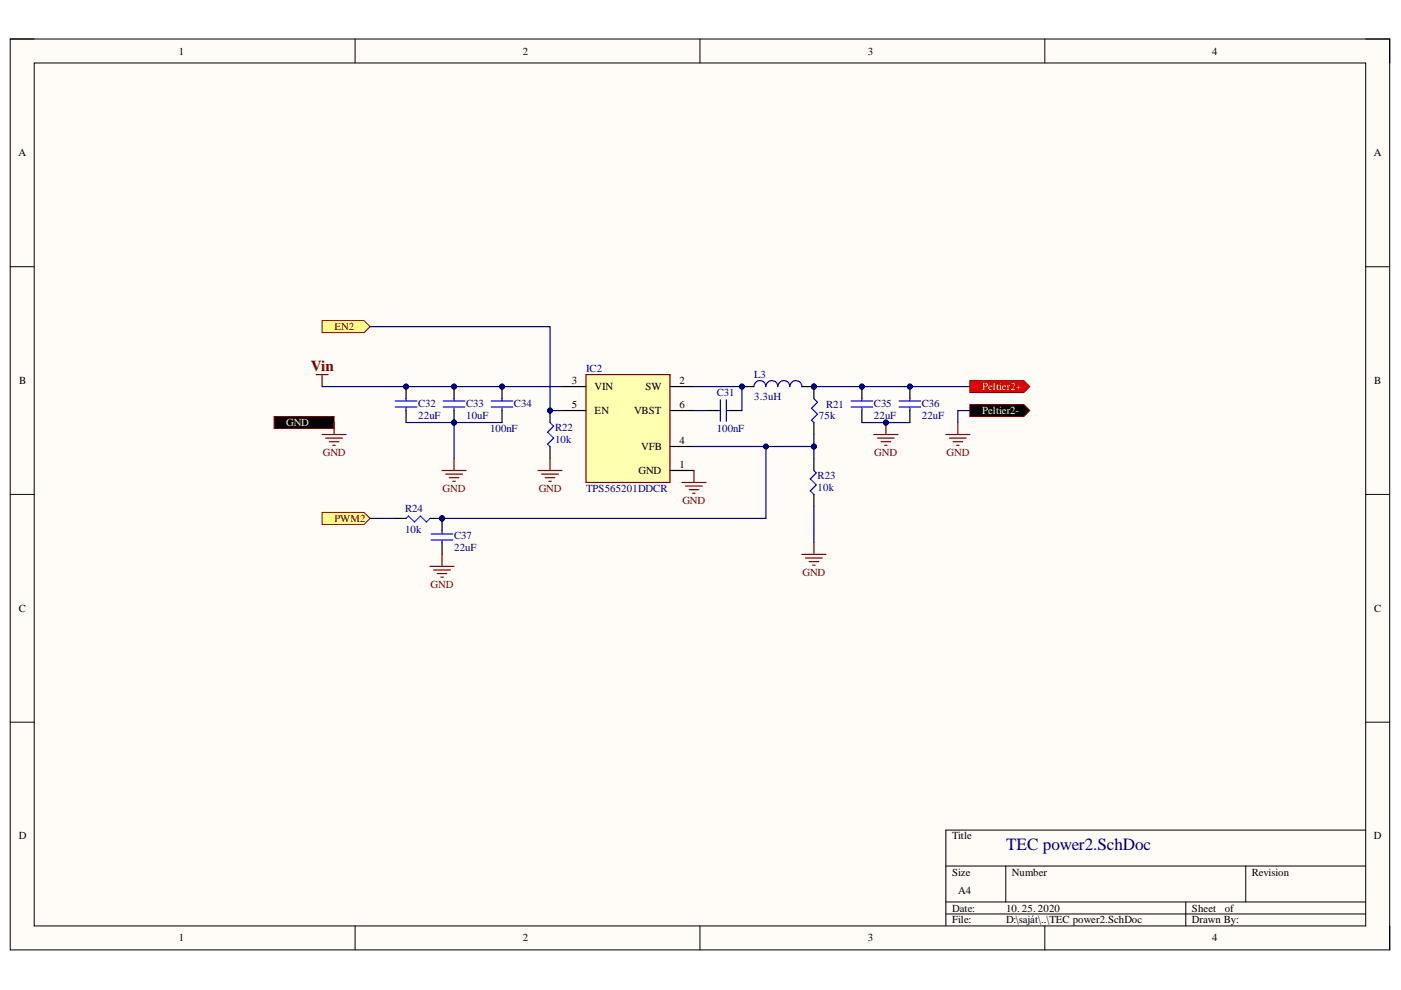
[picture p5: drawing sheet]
<svg xmlns="http://www.w3.org/2000/svg" width="297mm" height="210mm" viewBox="0 0 297 210" stroke-linecap="round" stroke-linejoin="round" font-family="sans-serif">
<path d="M2.2 8.3h292.4v193.1h-292.4z" fill-rule="evenodd" fill="#fffcf8"/>
<path d="M2.2 8.3h292.4v193.1h-292.4z" fill="none" stroke="#000" stroke-width=".21"/>
<path d="M7.3 13.4h282.3v182.9h-282.3z" fill-rule="evenodd" fill="#fffcf8"/>
<g fill="none" stroke="#000" stroke-width=".21">
<path d="M2.2 8.3h5.1M7.3 13.4h282.3v182.9h-282.3zM75.3 8.3v5M148.4 8.3v5M221.5 8.3v5.1M289.6 8.3h5v5.1M2.2 56.6h5.1M289.6 56.6h5M2.2 104.8h5.1M289.6 104.8h5M2.2 153.1h5.1M289.6 153.1h5"/>
<path d="M289.6 176h-89.1v20.3M75.3 196.3v5.1M148.4 196.3v5.1M200.5 183.6h89.1M200.5 191.2h89.1M200.5 193.8h89.1M213.3 183.6v7.6M221.5 196.3v5.1M251.4 191.2v5.1M264.1 183.6v7.6M294.6 196.3v5.1"/>
</g>
<path d="M124.2 79.4h17.8v22.9h-17.8z" fill-rule="evenodd" fill="#ffffb0"/>
<path d="M124.2 79.4h17.8v22.9h-17.8z" fill="none" stroke="#800000" stroke-width=".25"/>
<path d="M119.2 82h5M119.2 87h5M142 99.8h5.1M142 82h5.1M142 87h5.1M142 94.7h5.1" fill="none" stroke="#000" stroke-width=".25"/>
<circle cx="96.3" cy="82" r=".51" fill="#000080"/>
<circle cx="96.3" cy="82" r=".51" fill="none" stroke="#000080" stroke-width=".21"/>
<circle cx="96.3" cy="89.6" r=".51" fill="#000080"/>
<circle cx="96.3" cy="89.6" r=".51" fill="none" stroke="#000080" stroke-width=".21"/>
<path d="M94 86.3h4.6M94 85h4.6M96.3 84.5v.5M96.3 86.3v.7" fill="none" stroke="#00f" stroke-width=".25"/>
<path d="M96.3 82v2.5" fill="none" stroke="#000" stroke-width=".25"/>
<circle cx="96.3" cy="82" r=".51" fill="#000080"/>
<circle cx="96.3" cy="82" r=".51" fill="none" stroke="#000080" stroke-width=".21"/>
<path d="M96.3 87v2.6" fill="none" stroke="#000" stroke-width=".25"/>
<circle cx="96.3" cy="89.6" r=".51" fill="#000080"/>
<circle cx="96.3" cy="89.6" r=".51" fill="none" stroke="#000080" stroke-width=".21"/>
<circle cx="86.1" cy="82" r=".51" fill="#000080"/>
<circle cx="86.1" cy="82" r=".51" fill="none" stroke="#000080" stroke-width=".21"/>
<path d="M83.8 86.3h4.6M83.8 85h4.6M86.1 84.5v.5M86.1 86.3v.7" fill="none" stroke="#00f" stroke-width=".25"/>
<path d="M86.1 82v2.5" fill="none" stroke="#000" stroke-width=".25"/>
<circle cx="86.1" cy="82" r=".51" fill="#000080"/>
<circle cx="86.1" cy="82" r=".51" fill="none" stroke="#000080" stroke-width=".21"/>
<path d="M86.1 87v2.6" fill="none" stroke="#000" stroke-width=".25"/>
<circle cx="106.4" cy="82" r=".51" fill="#000080"/>
<circle cx="106.4" cy="82" r=".51" fill="none" stroke="#000080" stroke-width=".21"/>
<path d="M104.2 86.3h4.5M104.2 85h4.5M106.4 84.5v.5M106.4 86.3v.7" fill="none" stroke="#00f" stroke-width=".25"/>
<path d="M106.4 82v2.5" fill="none" stroke="#000" stroke-width=".25"/>
<circle cx="106.4" cy="82" r=".51" fill="#000080"/>
<circle cx="106.4" cy="82" r=".51" fill="none" stroke="#000080" stroke-width=".21"/>
<path d="M106.4 87v2.6" fill="none" stroke="#000" stroke-width=".25"/>
<path d="M67 79.4h2.6M68.3 79.4v2.6M93.7 99.8h5.1M96.3 97.2v2.6M94.5 100.5h3.5M95.3 101.3h2M96 102h.5" fill="none" stroke="#800000" stroke-width=".25"/>
<circle cx="116.6" cy="87" r=".51" fill="#000080"/>
<circle cx="116.6" cy="87" r=".51" fill="none" stroke="#000080" stroke-width=".21"/>
<path d="M116.6 87v2.6M116.6 94.7v2.5" fill="none" stroke="#000" stroke-width=".25"/>
<circle cx="116.6" cy="87" r=".51" fill="#000080"/>
<circle cx="116.6" cy="87" r=".51" fill="none" stroke="#000080" stroke-width=".21"/>
<path d="M116.6 89.6l.8 .7-1.3 1.3 1.3 1.3-1.3 1.3 .5 .5" fill="none" stroke="#00f" stroke-width=".25"/>
<path d="M114.1 99.8h5.1M116.6 97.2v2.6M114.8 100.5h3.6M115.6 101.3h2M116.4 102h.5" fill="none" stroke="#800000" stroke-width=".25"/>
<circle cx="157.3" cy="82" r=".51" fill="#000080"/>
<circle cx="157.3" cy="82" r=".51" fill="none" stroke="#000080" stroke-width=".21"/>
<circle cx="172.6" cy="82" r=".51" fill="#000080"/>
<circle cx="172.6" cy="82" r=".51" fill="none" stroke="#000080" stroke-width=".21"/>
<path d="M157.3 82h2.5" fill="none" stroke="#000" stroke-width=".25"/>
<circle cx="157.3" cy="82" r=".51" fill="#000080"/>
<circle cx="157.3" cy="82" r=".51" fill="none" stroke="#000080" stroke-width=".21"/>
<path d="M170 82h2.6" fill="none" stroke="#000" stroke-width=".25"/>
<circle cx="172.6" cy="82" r=".51" fill="#000080"/>
<circle cx="172.6" cy="82" r=".51" fill="none" stroke="#000080" stroke-width=".21"/>
<path d="M152.2 87h.5M152.7 84.8v4.5M154 87h.8M154 84.8v4.5M159.8 82a1.27 1.27 0 0 1 1.3-1.3 1.27 1.27 0 0 1 1.3 1.3 1.27 1.27 0 0 1 1.3-1.3 1.27 1.27 0 0 1 1.2 1.3 1.27 1.27 0 0 1 1.3-1.3 1.27 1.27 0 0 1 1.3 1.3 1.27 1.27 0 0 1 1.2-1.3 1.27 1.27 0 0 1 1.3 1.3" fill="none" stroke="#00f" stroke-width=".25"/>
<path d="M149.7 87h2.5M154.8 87h2.5" fill="none" stroke="#000" stroke-width=".25"/>
<circle cx="182.7" cy="82" r=".51" fill="#000080"/>
<circle cx="182.7" cy="82" r=".51" fill="none" stroke="#000080" stroke-width=".21"/>
<path d="M180.4 86.3h4.6M180.4 85h4.6M182.7 84.5v.5M182.7 86.3v.7" fill="none" stroke="#00f" stroke-width=".25"/>
<path d="M182.7 82v2.5" fill="none" stroke="#000" stroke-width=".25"/>
<circle cx="182.7" cy="82" r=".51" fill="#000080"/>
<circle cx="182.7" cy="82" r=".51" fill="none" stroke="#000080" stroke-width=".21"/>
<path d="M182.7 87v2.6" fill="none" stroke="#000" stroke-width=".25"/>
<circle cx="192.9" cy="82" r=".51" fill="#000080"/>
<circle cx="192.9" cy="82" r=".51" fill="none" stroke="#000080" stroke-width=".21"/>
<path d="M190.6 86.3h4.6M190.6 85h4.6M192.9 84.5v.5M192.9 86.3v.7" fill="none" stroke="#00f" stroke-width=".25"/>
<path d="M192.9 82v2.5" fill="none" stroke="#000" stroke-width=".25"/>
<circle cx="192.9" cy="82" r=".51" fill="#000080"/>
<circle cx="192.9" cy="82" r=".51" fill="none" stroke="#000080" stroke-width=".21"/>
<path d="M192.9 87v2.6" fill="none" stroke="#000" stroke-width=".25"/>
<path d="M185.3 92.1h5.1M186 92.9h3.6M186.8 93.7h2M187.6 94.4h.5M187.8 89.6v2.5" fill="none" stroke="#800000" stroke-width=".25"/>
<circle cx="187.8" cy="89.6" r=".51" fill="#000080"/>
<circle cx="187.8" cy="89.6" r=".51" fill="none" stroke="#000080" stroke-width=".21"/>
<path d="M172.6 97.2v2.6M172.6 104.8v2.6" fill="none" stroke="#000" stroke-width=".25"/>
<path d="M172.6 99.8l.5 .5-1.3 1.2 1.3 1.3-1.3 1.3 .8 .7" fill="none" stroke="#00f" stroke-width=".25"/>
<path d="M170 117.5h5.1M170.8 118.3h3.5M171.6 119.1h2M172.3 119.8h.5M172.6 115v2.5" fill="none" stroke="#800000" stroke-width=".25"/>
<path d="M68.3 68h8.9l1.3 1.3-1.3 1.2h-8.9z" fill-rule="evenodd" fill="#ffff80"/>
<path d="M68.3 68h8.9l1.3 1.3-1.3 1.2h-8.9z" fill="none" stroke="#800000" stroke-width=".21"/>
<circle cx="93.7" cy="109.9" r=".51" fill="#000080"/>
<circle cx="93.7" cy="109.9" r=".51" fill="none" stroke="#000080" stroke-width=".21"/>
<path d="M83.5 109.9h2.6M91.2 109.9h2.5" fill="none" stroke="#000" stroke-width=".25"/>
<circle cx="93.7" cy="109.9" r=".51" fill="#000080"/>
<circle cx="93.7" cy="109.9" r=".51" fill="none" stroke="#000080" stroke-width=".21"/>
<path d="M86.1 109.9l.5-.5 1.3 1.3 1.2-1.3 1.3 1.3 .8-.8" fill="none" stroke="#00f" stroke-width=".25"/>
<path d="M68.3 108.6h8.9l1.3 1.3-1.3 1.3h-8.9z" fill-rule="evenodd" fill="#ffff80"/>
<path d="M68.3 108.6h8.9l1.3 1.3-1.3 1.3h-8.9z" fill="none" stroke="#800000" stroke-width=".21"/>
<path d="M147.1 99.8v2.5M200.5 92.1h5.1M201.3 92.9h3.6M202.1 93.7h2M202.8 94.4h.5M203.1 89.6v2.5M144.6 102.3h5.1M145.3 103.1h3.6M146.1 103.8h2M146.9 104.6h.5" fill="none" stroke="#800000" stroke-width=".25"/>
<circle cx="93.7" cy="109.9" r=".51" fill="#000080"/>
<circle cx="93.7" cy="109.9" r=".51" fill="none" stroke="#000080" stroke-width=".21"/>
<path d="M91.4 113.2h4.6M91.4 114.5h4.6M93.7 112.5v.7M93.7 114.5v.5" fill="none" stroke="#00f" stroke-width=".25"/>
<path d="M93.7 109.9v2.6M93.7 115v2.5" fill="none" stroke="#000" stroke-width=".25"/>
<circle cx="93.7" cy="109.9" r=".51" fill="#000080"/>
<circle cx="93.7" cy="109.9" r=".51" fill="none" stroke="#000080" stroke-width=".21"/>
<path d="M93.7 117.5v2.6M91.2 120.1h5.1M91.9 120.8h3.6M92.7 121.6h2M93.5 122.4h.5" fill="none" stroke="#800000" stroke-width=".25"/>
<circle cx="172.6" cy="82" r=".51" fill="#000080"/>
<circle cx="172.6" cy="82" r=".51" fill="none" stroke="#000080" stroke-width=".21"/>
<path d="M172.6 82v2.5M172.6 89.6v2.5" fill="none" stroke="#000" stroke-width=".25"/>
<circle cx="172.6" cy="82" r=".51" fill="#000080"/>
<circle cx="172.6" cy="82" r=".51" fill="none" stroke="#000080" stroke-width=".21"/>
<path d="M172.6 84.5l.7 .8-1.2 1.2 1.2 1.3-1.2 1.3 .5 .5" fill="none" stroke="#00f" stroke-width=".25"/>
<path d="M205.6 80.7h11.5l1.2 1.3-1.2 1.2h-11.5z" fill-rule="evenodd" fill="#f00"/>
<path d="M205.6 80.7h11.5l1.2 1.3-1.2 1.2h-11.5zM205.6 85.8h11.5l1.2 1.2-1.2 1.3h-11.5z" fill="none" stroke="#800000" stroke-width=".21"/>
<path d="M205.6 85.8h11.5l1.2 1.2-1.2 1.3h-11.5z" fill-rule="evenodd" fill="#000"/>
<path d="M172.6 94.7v2.5" fill="none" stroke="#000080" stroke-width=".25"/>
<circle cx="172.6" cy="94.7" r=".51" fill="#000080"/>
<circle cx="172.6" cy="94.7" r=".51" fill="none" stroke="#000080" stroke-width=".21"/>
<path d="M68.3 82h50.9" fill="none" stroke="#000080" stroke-width=".25"/>
<circle cx="86.1" cy="82" r=".51" fill="#000080"/>
<circle cx="86.1" cy="82" r=".51" fill="none" stroke="#000080" stroke-width=".21"/>
<circle cx="96.3" cy="82" r=".51" fill="#000080"/>
<circle cx="96.3" cy="82" r=".51" fill="none" stroke="#000080" stroke-width=".21"/>
<circle cx="106.4" cy="82" r=".51" fill="#000080"/>
<circle cx="106.4" cy="82" r=".51" fill="none" stroke="#000080" stroke-width=".21"/>
<path d="M78.5 69.3h38.1v17.7h2.6M78.5 109.9h5" fill="none" stroke="#000080" stroke-width=".25"/>
<circle cx="116.6" cy="87" r=".51" fill="#000080"/>
<circle cx="116.6" cy="87" r=".51" fill="none" stroke="#000080" stroke-width=".21"/>
<path d="M86.1 89.6h20.3" fill="none" stroke="#000080" stroke-width=".25"/>
<circle cx="96.3" cy="89.6" r=".51" fill="#000080"/>
<circle cx="96.3" cy="89.6" r=".51" fill="none" stroke="#000080" stroke-width=".21"/>
<path d="M162.4 94.7v15.2h-68.7" fill="none" stroke="#000080" stroke-width=".25"/>
<circle cx="93.7" cy="109.9" r=".51" fill="#000080"/>
<circle cx="93.7" cy="109.9" r=".51" fill="none" stroke="#000080" stroke-width=".21"/>
<circle cx="162.4" cy="94.7" r=".51" fill="#000080"/>
<circle cx="162.4" cy="94.7" r=".51" fill="none" stroke="#000080" stroke-width=".21"/>
<path d="M147.1 94.7h25.5" fill="none" stroke="#000080" stroke-width=".25"/>
<circle cx="162.4" cy="94.7" r=".51" fill="#000080"/>
<circle cx="162.4" cy="94.7" r=".51" fill="none" stroke="#000080" stroke-width=".21"/>
<circle cx="172.6" cy="94.7" r=".51" fill="#000080"/>
<circle cx="172.6" cy="94.7" r=".51" fill="none" stroke="#000080" stroke-width=".21"/>
<path d="M147.1 82h10.2v5M147.1 87h2.6" fill="none" stroke="#000080" stroke-width=".25"/>
<circle cx="157.3" cy="82" r=".51" fill="#000080"/>
<circle cx="157.3" cy="82" r=".51" fill="none" stroke="#000080" stroke-width=".21"/>
<path d="M172.6 82h33" fill="none" stroke="#000080" stroke-width=".25"/>
<circle cx="172.6" cy="82" r=".51" fill="#000080"/>
<circle cx="172.6" cy="82" r=".51" fill="none" stroke="#000080" stroke-width=".21"/>
<circle cx="182.7" cy="82" r=".51" fill="#000080"/>
<circle cx="182.7" cy="82" r=".51" fill="none" stroke="#000080" stroke-width=".21"/>
<circle cx="192.9" cy="82" r=".51" fill="#000080"/>
<circle cx="192.9" cy="82" r=".51" fill="none" stroke="#000080" stroke-width=".21"/>
<path d="M182.7 89.6h5.1" fill="none" stroke="#000080" stroke-width=".25"/>
<circle cx="187.8" cy="89.6" r=".51" fill="#000080"/>
<circle cx="187.8" cy="89.6" r=".51" fill="none" stroke="#000080" stroke-width=".21"/>
<path d="M187.8 89.6h5.1" fill="none" stroke="#000080" stroke-width=".25"/>
<circle cx="187.8" cy="89.6" r=".51" fill="#000080"/>
<circle cx="187.8" cy="89.6" r=".51" fill="none" stroke="#000080" stroke-width=".21"/>
<path d="M96.3 89.6v7.6M205.6 87h-2.5v2.6" fill="none" stroke="#000080" stroke-width=".25"/>
<circle cx="96.3" cy="89.6" r=".51" fill="#000080"/>
<circle cx="96.3" cy="89.6" r=".51" fill="none" stroke="#000080" stroke-width=".21"/>
<path d="M172.6 92.1v2.6M172.6 107.4v7.6" fill="none" stroke="#000080" stroke-width=".25"/>
<circle cx="172.6" cy="94.7" r=".51" fill="#000080"/>
<circle cx="172.6" cy="94.7" r=".51" fill="none" stroke="#000080" stroke-width=".21"/>
<path d="M58.1 88.3h12.7v2.6h-12.7z" fill-rule="evenodd" fill="#000"/>
<path d="M58.1 88.3h12.7v2.6h-12.7z" fill="none" stroke="#800000" stroke-width=".21"/>
<path d="M68.3 92.1h5.1M69.1 92.9h3.5M69.8 93.7h2.1M70.6 94.4h.5M70.8 89.6v2.5" fill="none" stroke="#800000" stroke-width=".25"/>
<text font-size="3.6" fill="#000080" x="213.3" y="180.2">TEC power2.SchDoc</text>
<text font-size="3.2" fill="#800000" x="65.9" y="78.7">Vin</text>
<g font-size="2.3">
<text x="37.9" y="11.6">1</text>
<text x="110.8" y="11.6">2</text>
<text x="184" y="11.6">3</text>
<text x="257" y="11.6">4</text>
<text x="3.9" y="33.1">A</text>
<text x="291.3" y="33.1">A</text>
<text x="4.1" y="81.4">B</text>
<text x="121.2" y="81.4">3</text>
<text x="126.1" y="82.7">VIN</text>
<text x="136.9" y="82.7">SW</text>
<text x="144.1" y="81.4">2</text>
<text x="291.4" y="81.4">B</text>
<text x="121.2" y="86.5">5</text>
<text x="126.1" y="87.8">EN</text>
<text x="134.4" y="87.8">VBST</text>
<text x="144.1" y="86.5">6</text>
<text x="136" y="95.4">VFB</text>
<text x="144.1" y="94.2">4</text>
<text x="135.4" y="100.5">GND</text>
<text x="144.1" y="99.3">1</text>
<text x="4" y="129.7">C</text>
<text x="291.4" y="129.7">C</text>
<text x="4" y="178">D</text>
<text x="201.9" y="178">Title</text>
<text x="291.3" y="178">D</text>
<text x="201.9" y="185.7">Size</text>
<text x="214.6" y="185.7">Number</text>
<text x="265.4" y="185.7">Revision</text>
<text x="203.1" y="189.5">A4</text>
<text x="201.9" y="193.3">Date:</text>
<text x="201.9" y="195.8">File:</text>
<text x="213.3" y="193.3">10. 25. 2020</text>
<text x="213.3" y="195.8">D:\saját\..\TEC power2.SchDoc</text>
<text x="252.7" y="193.3">Sheet</text>
<text x="252.7" y="195.8">Drawn By:</text>
<text x="259.7" y="193.3">of</text>
<text x="37.9" y="199.6">1</text>
<text x="110.8" y="199.6">2</text>
<text x="184" y="199.6">3</text>
<text x="257" y="199.6">4</text>
</g>
<g font-size="2.3" fill="#800000">
<text x="70.9" y="70">EN2</text>
<text x="68.4" y="96.7">GND</text>
<text x="185.4" y="96.7">GND</text>
<text x="200.7" y="96.7">GND</text>
<text x="93.8" y="104.3">GND</text>
<text x="114.2" y="104.3">GND</text>
<text x="144.7" y="106.9">GND</text>
<text x="70.9" y="110.7">PWM2</text>
<text x="91.3" y="124.6">GND</text>
<text x="170.1" y="122.1">GND</text>
</g>
<g font-size="2.3" fill="#000080">
<text x="124.3" y="78.9">IC2</text>
<text x="152" y="83.9">C31</text>
<text x="159.9" y="80.1">L3</text>
<text x="88.7" y="86.2">C32</text>
<text x="88.7" y="88.8">22uF</text>
<text x="98.8" y="86.2">C33</text>
<text x="98.8" y="88.8">10uF</text>
<text x="109" y="86.2">C34</text>
<text x="159.9" y="84.7">3.3uH</text>
<text x="173.6" y="88.8">75k</text>
<text x="175.1" y="86.5">R21</text>
<text x="185.3" y="86.2">C35</text>
<text x="185.3" y="88.8">22uF</text>
<text x="195.4" y="86.2">C36</text>
<text x="195.4" y="88.8">22uF</text>
<text x="103.9" y="91.6">100nF</text>
<text x="117.7" y="91.3">R22</text>
<text x="117.7" y="93.9">10k</text>
<text x="152" y="91.6">100nF</text>
<text x="173.4" y="101.5">R23</text>
<text x="124.3" y="104.3">TPS565201DDCR</text>
<text x="173.4" y="104.1">10k</text>
<text x="85.9" y="108.6">R24</text>
<text x="85.9" y="112.9">10k</text>
<text x="96.3" y="114.2">C37</text>
<text x="96.3" y="116.8">22uF</text>
</g>
<g font-size="2.3" fill="#fff2cc">
<text x="208.2" y="82.7">Peltier2+</text>
<text x="208.2" y="87.8">Peltier2-</text>
<text x="60.7" y="90.3">GND</text>
</g>
</svg>
